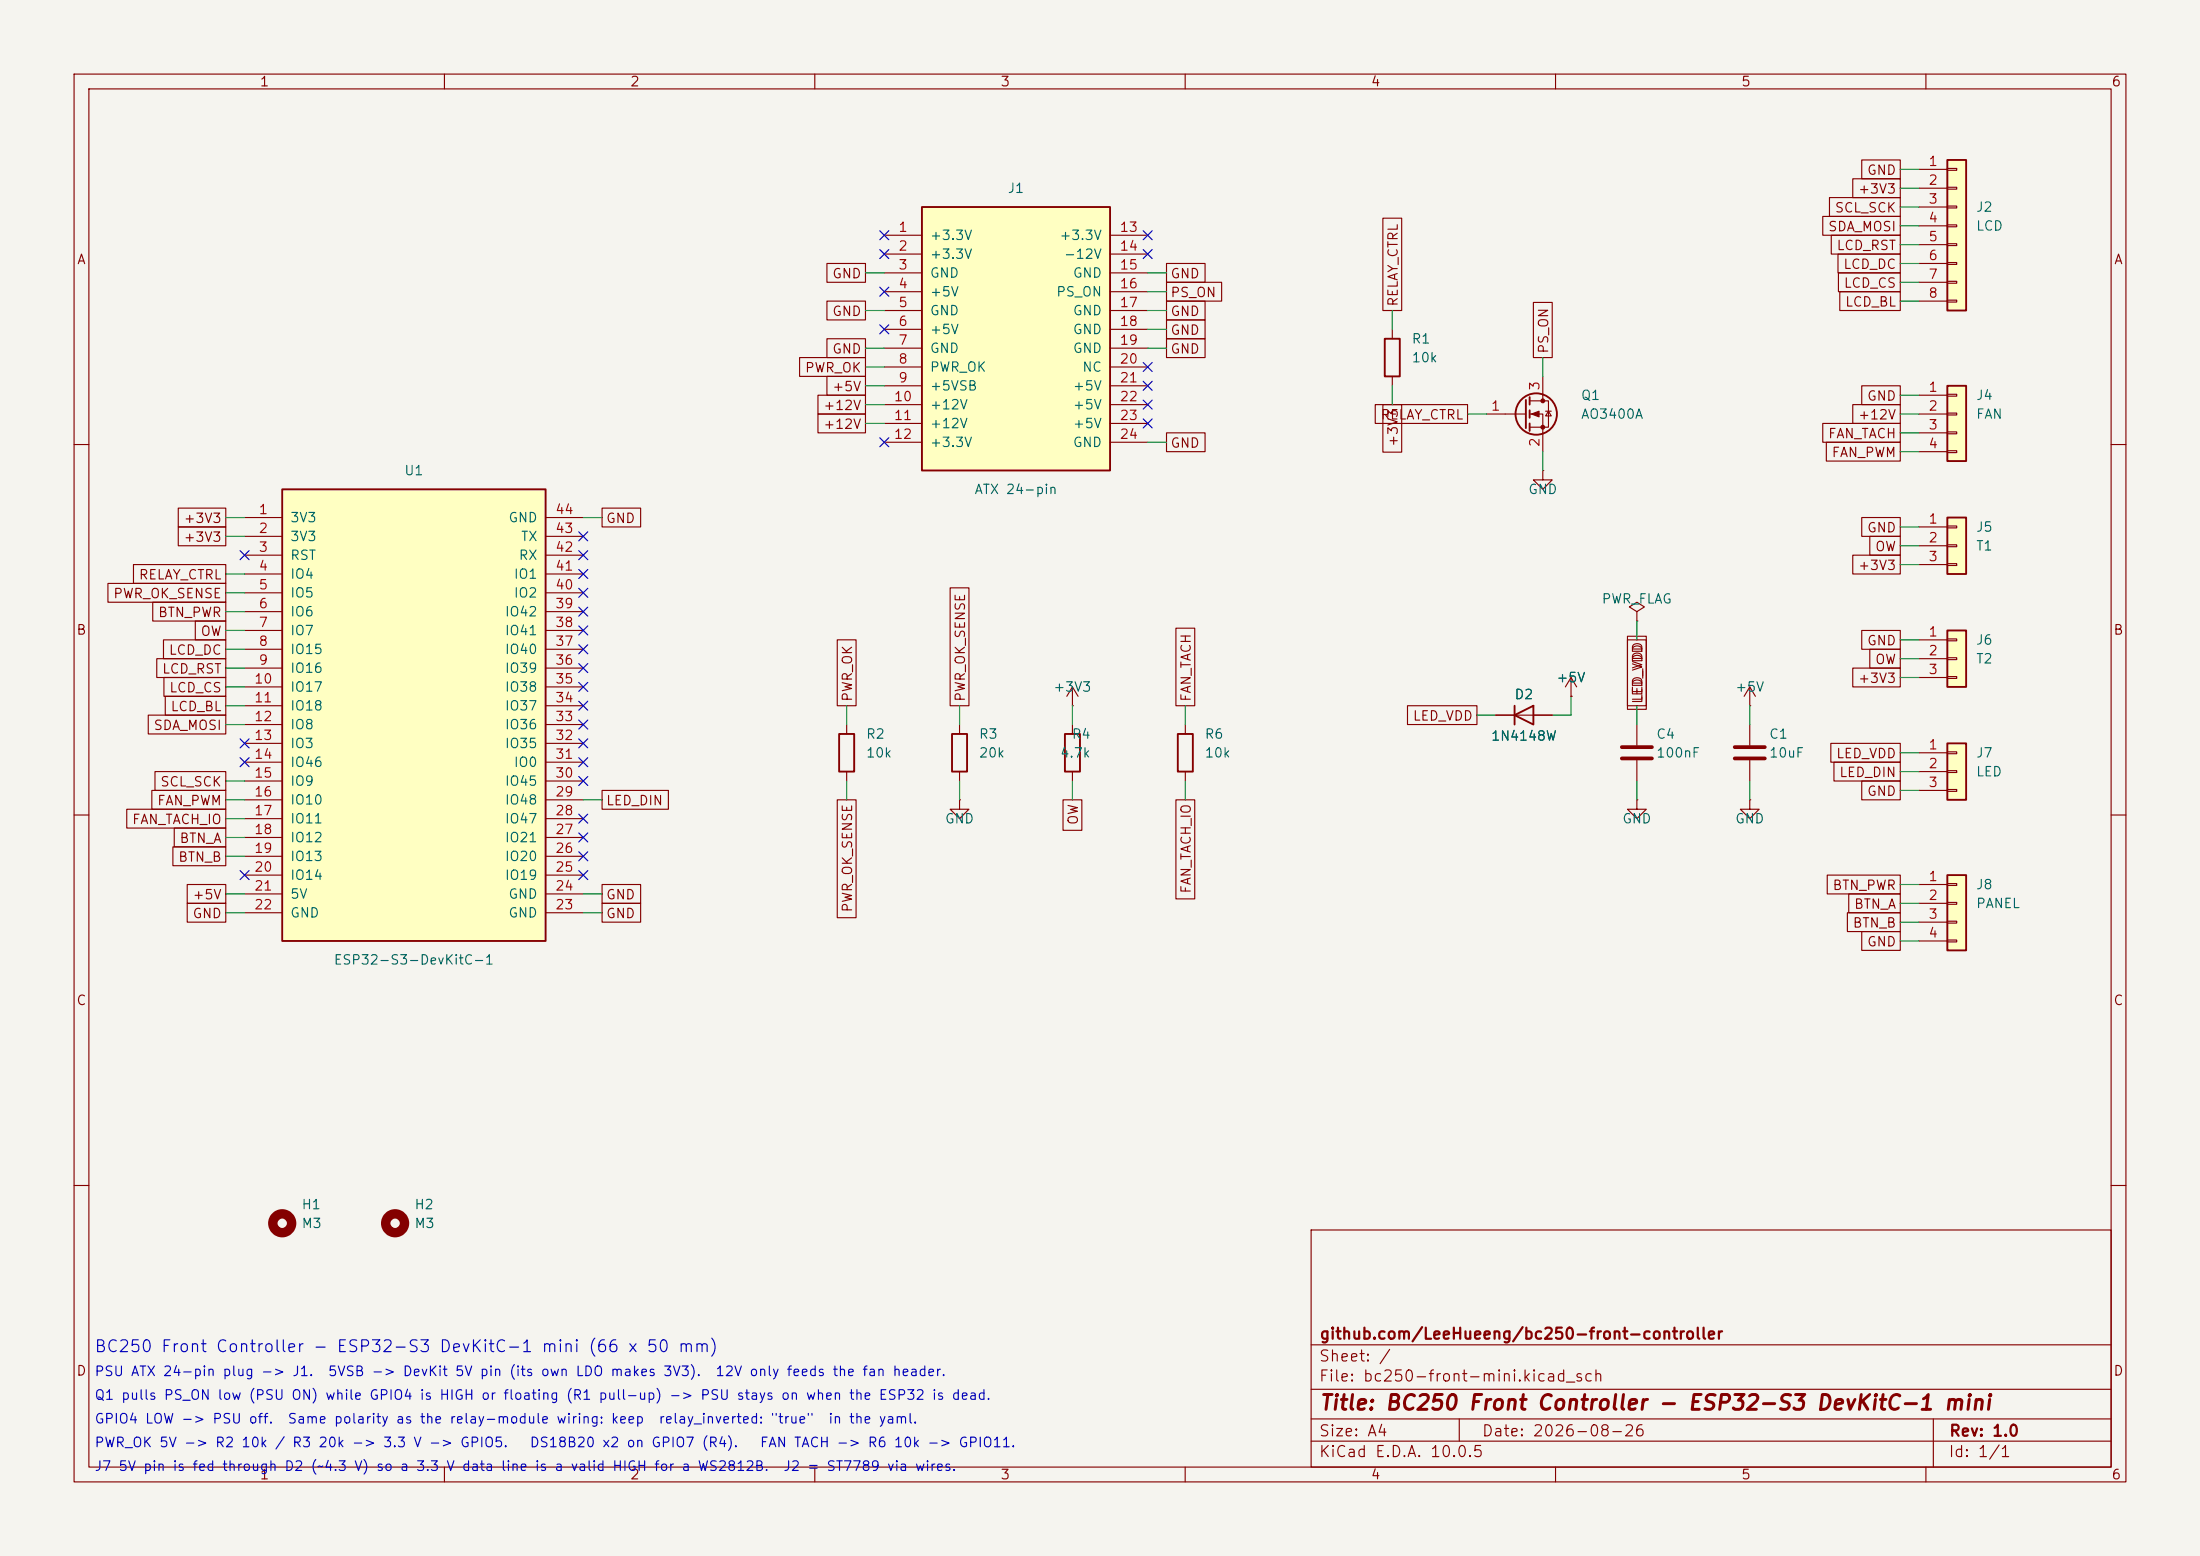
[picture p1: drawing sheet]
<svg xmlns="http://www.w3.org/2000/svg" width="297mm" height="210mm" viewBox="0 0 297 210" stroke-linecap="round" stroke-linejoin="round" font-family="sans-serif">
<path d="M0 0h297v210h-297z" fill="#f5f4ef" stroke="#f5f4ef" stroke-width=".14"/>
<g fill="none" stroke="#840000" stroke-width=".15">
<path d="M10 10h277v190h-277zM12 12h273v186h-273zM60 10v2M110 10v2M160 10v2M210 10v2M260 10v2M10 60h2M285 60h2M10 110h2M221 108v1.2h1.2l-1.2 1.3-1.3-1.3h1.3M221 108h.1"/>
<path d="M285 110h2M10 160h2M177 166h108v32h-108zM285 160h2M60 198v2M110 198v2M160 198v2M177 194.5h108M177 191.5h108M177 187.5h108M177 181.5h108M197 191.5v3"/>
<path d="M210 198v2M260 198v2M261 191.5v6.5"/>
</g>
<path d="M262.9 118.1h2.5v10.2h-2.5z" fill="#ffffc2"/>
<path d="M262.9 118.1h2.5v10.2h-2.5z" fill="none" stroke="#840000" stroke-width=".25"/>
<path d="M259.1 119.4h3.8M262.9 119.3h1.3v.2h-1.3zM259.1 121.9h3.8M259.1 124.5h3.8M259.1 127h3.8M262.9 121.8h1.3v.2h-1.3zM262.9 124.3h1.3v.3h-1.3zM262.9 126.9h1.3v.2h-1.3z" fill="none" stroke="#840000" stroke-width=".15"/>
<path d="M124.5 27.9h25.4v35.6h-25.4z" fill="#ffffc2"/>
<g fill="none" stroke="#840000" stroke-width=".25">
<path d="M124.5 27.9h25.4v35.6h-25.4zM186.9 45.7h2.1v5.1h-2.1zM206 54v3.8M206.5 53.6v1M206.5 55.4v1M206.5 57.2v1M143.8 99.1h2v5h-2zM159 99.1h2v5h-2zM204.5 96.5l2.5-1.2v2.5zM204.5 95.3v2.5"/>
<circle cx="207.4" cy="55.9" r="2.79"/>
</g>
<g fill="none" stroke="#840000" stroke-width=".15">
<path d="M119.4 31.8h5.1M119.4 34.3h5.1M119.4 36.8h5.1M119.4 39.4h5.1M149.9 31.8h5M149.9 34.3h5M149.9 36.8h5M149.9 39.4h5M119.4 41.9h5.1M119.4 44.5h5.1M119.4 47h5.1M119.4 49.5h5.1"/>
<path d="M119.4 52.1h5.1M119.4 54.6h5.1M119.4 57.2h5.1M119.4 59.7h5.1M149.9 41.9h5M149.9 44.5h5M149.9 47h5M149.9 49.5h5M149.9 52.1h5M149.9 54.6h5M149.9 57.2h5M149.9 59.7h5"/>
<path d="M188 44.5v1.2M188 50.8v1.3M200.7 55.9h5.3M206.5 54.1h2.5v3.6h-2.5M206.5 55.9h1.8v5.1M208.3 50.8v3.3M208.7 55.5h.7M209 55.5l.4 .6h-.7zM208.3 63.5v1.3h1.2l-1.2 1.2-1.3-1.2h1.3M208.3 63.5h.1M144.8 95.3h.1M144.8 92.7v2.6"/>
<path d="M144.8 97.8v1.3M144.8 92.7l-.8 1.3M144.8 92.7l.7 1.3M160 97.8v1.3M201.9 96.5h7.6M212.1 94h.1M212.1 91.4l-.8 1.3M212.1 91.4l.8 1.3M212.1 91.4v2.6M221 82.6l1-.7-1-.6-1 .6 1 .7v1.2M221 83.8h.1M144.8 104.1v1.3"/>
<path d="M160 104.1v1.3"/>
</g>
<g fill="#840000" stroke="#840000" stroke-width=".15">
<path d="M206.8 55.9l1-.4v.8z"/>
<circle cx="208.3" cy="54.1" r=".25"/>
<circle cx="208.3" cy="57.7" r=".25"/>
</g>
<path d="M38.1 66h35.6v61h-35.6z" fill="#ffffc2"/>
<path d="M38.1 66h35.6v61h-35.6z" fill="none" stroke="#840000" stroke-width=".25"/>
<g fill="none" stroke="#840000" stroke-width=".15">
<path d="M33 69.9h5.1M33 72.4h5.1M33 74.9h5.1M33 77.5h5.1M73.7 69.9h5M73.7 72.4h5M73.7 74.9h5M73.7 77.5h5M33 80h5.1M33 82.6h5.1M33 85.1h5.1M33 87.6h5.1"/>
<path d="M33 90.2h5.1M33 92.7h5.1M33 95.3h5.1M33 97.8h5.1M73.7 80h5M73.7 82.6h5M73.7 85.1h5M73.7 87.6h5M73.7 90.2h5M73.7 92.7h5M73.7 95.3h5M73.7 97.8h5"/>
<path d="M33 100.3h5.1M33 102.9h5.1M33 105.4h5.1M33 108h5.1M33 110.5h5.1M33 113h5.1M33 115.6h5.1M33 118.1h5.1M73.7 100.3h5M73.7 102.9h5M73.7 105.4h5M73.7 108h5"/>
<path d="M73.7 110.5h5M73.7 113h5M73.7 115.6h5M73.7 118.1h5M33 120.7h5.1M33 123.2h5.1M73.7 120.7h5M73.7 123.2h5"/>
</g>
<path d="M262.9 69.9h2.5v7.6h-2.5z" fill="#ffffc2"/>
<path d="M262.9 69.9h2.5v7.6h-2.5zM113.3 99.1h2v5h-2zM128.5 99.1h2.1v5h-2.1z" fill="none" stroke="#840000" stroke-width=".25"/>
<path d="M259.1 71.1h3.8M259.1 73.7h3.8M259.1 76.2h3.8M262.9 71h1.3v.2h-1.3zM262.9 73.5h1.3v.3h-1.3zM262.9 76.1h1.3v.2h-1.3zM114.3 97.8v1.3M129.5 97.8v1.3M114.3 104.1v1.3M129.5 108v1.2h1.3l-1.3 1.3-1.2-1.3h1.2M129.5 108h.1M129.5 104.1v1.3" fill="none" stroke="#840000" stroke-width=".15"/>
<path d="M262.9 85.1h2.5v7.6h-2.5z" fill="#ffffc2"/>
<path d="M262.9 85.1h2.5v7.6h-2.5z" fill="none" stroke="#840000" stroke-width=".25"/>
<path d="M259.1 86.4h3.8M259.1 88.9h3.8M259.1 91.4h3.8M262.9 86.2h1.3v.3h-1.3zM262.9 88.8h1.3v.2h-1.3zM262.9 91.3h1.3v.3h-1.3z" fill="none" stroke="#840000" stroke-width=".15"/>
<path d="M262.9 21.6h2.5v20.3h-2.5z" fill="#ffffc2"/>
<path d="M262.9 21.6h2.5v20.3h-2.5z" fill="none" stroke="#840000" stroke-width=".25"/>
<g fill="none" stroke="#840000" stroke-width=".15">
<path d="M259.1 22.9h3.8M259.1 25.4h3.8M259.1 27.9h3.8M259.1 30.5h3.8M259.1 33h3.8M259.1 35.6h3.8M259.1 38.1h3.8M262.9 22.7h1.3v.3h-1.3zM262.9 25.3h1.3v.2h-1.3zM262.9 27.8h1.3v.3h-1.3zM262.9 30.4h1.3v.2h-1.3zM262.9 32.9h1.3v.2h-1.3z"/>
<path d="M262.9 35.4h1.3v.3h-1.3zM262.9 38h1.3v.2h-1.3zM259.1 40.6h3.8M262.9 40.5h1.3v.3h-1.3z"/>
</g>
<path d="M262.9 52.1h2.5v10.1h-2.5z" fill="#ffffc2"/>
<path d="M262.9 52.1h2.5v10.1h-2.5z" fill="none" stroke="#840000" stroke-width=".25"/>
<g fill="none" stroke="#840000" stroke-width=".15">
<path d="M259.1 53.3h3.8M259.1 55.9h3.8M259.1 58.4h3.8M262.9 53.2h1.3v.3h-1.3zM262.9 55.8h1.3v.2h-1.3zM262.9 58.3h1.3v.2h-1.3zM259.1 61h3.8M262.9 60.8h1.3v.3h-1.3zM236.2 95.3h.1M236.2 92.7v2.6M236.2 97.8v2.8M236.2 92.7l-.7 1.3"/>
<path d="M236.2 92.7l.8 1.3M236.2 108v1.2h1.3l-1.3 1.3-1.3-1.3h1.3M236.2 108h.1M236.2 102.6v2.8"/>
</g>
<path d="M234.2 100.8h4.1M234.2 102.4h4.1" fill="none" stroke="#840000" stroke-width=".51"/>
<circle cx="53.3" cy="165.1" r="1.27" fill="none" stroke="#840000" stroke-width="1.3"/>
<path d="M262.9 100.3h2.5v7.7h-2.5z" fill="#ffffc2"/>
<path d="M262.9 100.3h2.5v7.7h-2.5z" fill="none" stroke="#840000" stroke-width=".25"/>
<g fill="none" stroke="#840000" stroke-width=".15">
<path d="M111.6 35.6h5.2v2.5h-5.2zM157.5 38.1h7.4v2.5h-7.4zM157.5 35.6h5.2v2.5h-5.2zM186.7 29.4h2.5v12.5h-2.5zM246.1 29.2h10.4v2.6h-10.4zM247 26.7h9.5v2.5h-9.5zM247.2 31.7h9.3v2.6h-9.3zM248.1 34.3h8.4v2.5h-8.4zM248.2 36.8h8.3v2.6h-8.3zM248.4 39.4h8.1v2.5h-8.1zM250.1 24.1h6.4v2.6h-6.4zM251.3 21.6h5.2v2.5h-5.2z"/>
<path d="M107.9 48.3h8.9v2.5h-8.9zM110.4 53.3h6.4v2.6h-6.4zM110.4 55.9h6.4v2.5h-6.4zM111.6 40.6h5.2v2.6h-5.2zM111.6 45.7h5.2v2.6h-5.2zM111.6 50.8h5.2v2.5h-5.2zM157.5 58.4h5.2v2.6h-5.2zM157.5 45.7h5.2v2.6h-5.2zM157.5 43.2h5.2v2.5h-5.2zM157.5 40.6h5.2v2.6h-5.2zM185.7 54.6h12.4v2.6h-12.4zM186.7 54.6h2.5v6.4h-2.5z"/>
<path d="M207 40.8h2.6v7.5h-2.6zM246.1 57.1h10.4v2.6h-10.4zM246.6 59.7h9.9v2.5h-9.9zM250.1 54.6h6.4v2.6h-6.4zM251.3 52.1h5.2v2.5h-5.2zM14.6 78.7h15.9v2.6h-15.9zM18 76.2h12.5v2.5h-12.5zM24.1 68.6h6.4v2.5h-6.4zM24.1 71.1h6.4v2.6h-6.4zM81.3 68.6h5.2v2.5h-5.2zM128.3 79.3h2.5v16h-2.5zM250.1 74.9h6.4v2.6h-6.4z"/>
<path d="M251.3 69.8h5.2v2.6h-5.2zM252.4 72.4h4.1v2.5h-4.1zM20 96.5h10.5v2.6h-10.5zM20.6 81.3h9.9v2.5h-9.9zM21.2 88.9h9.3v2.5h-9.3zM22.1 86.4h8.4v2.5h-8.4zM22.1 91.4h8.4v2.6h-8.4zM22.3 94h8.2v2.5h-8.2zM26.4 83.8h4.1v2.6h-4.1zM113 86.4h2.6v8.9h-2.6zM158.7 84.8h2.6v10.5h-2.6zM190 95.2h9.4v2.6h-9.4z"/>
<path d="M201.9 96.5h2.6M207 96.5h2.5M212.1 94h.1M219.7 85.9h2.6v9.4h-2.6zM219.7 86.4h2.6v9.3h-2.6zM221 97.8v2.8M250.1 90.2h6.4v2.5h-6.4zM251.3 85.1h5.2v2.5h-5.2zM252.4 87.6h4.1v2.6h-4.1zM17.1 109.2h13.4v2.6h-13.4zM20.5 106.7h10v2.5h-10zM20.9 104.1h9.6v2.6h-9.6z"/>
<path d="M23.3 114.3h7.2v2.5h-7.2zM23.5 111.8h7v2.5h-7zM25.3 119.4h5.2v2.5h-5.2zM81.3 106.7h8.9v2.5h-8.9zM81.3 119.4h5.2v2.5h-5.2zM113 108h2.6v15.9h-2.6zM143.5 108h2.6v4.1h-2.6zM158.7 108h2.6v13.3h-2.6zM221 102.6v2.8M246.7 118.1h9.8v2.6h-9.8zM247.2 100.3h9.3v2.6h-9.3zM247.6 102.9h8.9v2.5h-8.9z"/>
<path d="M251.3 105.4h5.2v2.6h-5.2zM259.1 101.6h3.8M259.1 104.1h3.8M259.1 106.7h3.8M262.9 101.5h1.3v.2h-1.3zM262.9 104h1.3v.3h-1.3zM262.9 106.6h1.3v.2h-1.3zM25.3 121.9h5.2v2.6h-5.2zM81.3 121.9h5.2v2.6h-5.2zM249.4 123.2h7.1v2.5h-7.1zM249.6 120.6h6.9v2.6h-6.9zM251.3 125.7h5.2v2.6h-5.2z"/>
</g>
<circle cx="38.1" cy="165.1" r="1.27" fill="none" stroke="#840000" stroke-width="1.3"/>
<path d="M218.9 100.8h4.1M218.9 102.4h4.1" fill="none" stroke="#840000" stroke-width=".51"/>
<g fill="none" stroke="#009600" stroke-width=".15">
<path d="M116.8 36.8h2.6M154.9 39.4h2.6M154.9 36.8h2.6M256.5 38.1h2.6M256.5 35.6h2.6M256.5 25.4h2.6M256.5 27.9h2.6M256.5 30.5h2.6M256.5 33h2.6M256.5 22.9h2.6M116.8 52.1h2.6M116.8 57.2h2.6"/>
<path d="M116.8 49.5h2.6M116.8 47h2.6M116.8 41.9h2.6M116.8 54.6h2.6M154.9 47h2.6M154.9 41.9h2.6M154.9 44.5h2.6M154.9 59.7h2.6M188 41.9v2.6M188 52.1v2.5M198.1 55.9h2.6M208.3 48.3v2.5"/>
<path d="M256.5 55.9h2.6M256.5 40.6h2.6M256.5 53.3h2.6M256.5 58.4h2.6M30.5 72.4h2.5M30.5 77.5h2.5M30.5 69.9h2.5M78.7 69.9h2.6M208.3 61v2.5M256.5 61h2.6M256.5 71.1h2.6M256.5 73.7h2.6"/>
<path d="M256.5 76.2h2.6M30.5 97.8h2.5M30.5 80h2.5M30.5 92.7h2.5M30.5 90.2h2.5M30.5 87.6h2.5M30.5 85.1h2.5M30.5 82.6h2.5M30.5 95.3h2.5M114.3 95.3v2.5M129.5 95.3v2.5M144.8 95.3v2.5"/>
<path d="M160 95.3v2.5M199.4 96.5h2.5M212.1 94v2.5h-2.6M221 83.8v2.6M221 95.3v2.5M236.2 95.3v2.5M256.5 91.4h2.6M256.5 86.4h2.6M256.5 88.9h2.6M30.5 105.4h2.5M30.5 108h2.5M30.5 110.5h2.5"/>
<path d="M30.5 113h2.5M30.5 115.6h2.5M78.7 108h2.6M114.3 105.4v2.6M129.5 105.4v2.6M144.8 105.4v2.6M160 105.4v2.6M221 105.4v2.6M236.2 105.4v2.6M256.5 119.4h2.6M256.5 106.7h2.6M256.5 104.1h2.6"/>
<path d="M256.5 101.6h2.6M30.5 123.2h2.5M30.5 120.7h2.5M78.7 123.2h2.6M78.7 120.7h2.6M256.5 121.9h2.6M256.5 124.5h2.6M256.5 127h2.6"/>
</g>
<g fill="none" stroke="#000084" stroke-width=".15">
<path d="M118.8 33.7l1.2 1.2M118.8 38.8l1.2 1.2M118.8 31.1l1.2 1.3M120 33.7l-1.2 1.2M120 38.8l-1.2 1.2M120 31.1l-1.2 1.3M154.3 31.1l1.2 1.3M154.3 33.7l1.2 1.2M155.5 31.1l-1.2 1.3M155.5 33.7l-1.2 1.2M118.8 43.8l1.2 1.3M118.8 59.1l1.2 1.2"/>
<path d="M120 59.1l-1.2 1.2M120 43.8l-1.2 1.3M154.3 56.5l1.2 1.3M154.3 54l1.2 1.2M154.3 51.5l1.2 1.2M154.3 48.9l1.2 1.2M155.5 56.5l-1.2 1.3M155.5 54l-1.2 1.2M155.5 51.5l-1.2 1.2M155.5 48.9l-1.2 1.2M32.4 74.3l1.2 1.2M33.6 74.3l-1.2 1.2"/>
<path d="M78.1 76.9l1.2 1.2M78.1 71.8l1.2 1.2M78.1 74.3l1.2 1.2M78.1 79.4l1.2 1.2M79.3 76.9l-1.2 1.2M79.3 74.3l-1.2 1.2M79.3 71.8l-1.2 1.2M79.3 79.4l-1.2 1.2M32.4 99.7l1.2 1.2M33.6 99.7l-1.2 1.2M78.1 84.5l1.2 1.2M78.1 87l1.2 1.2"/>
<path d="M78.1 89.6l1.2 1.2M78.1 92.1l1.2 1.2M78.1 94.6l1.2 1.3M78.1 81.9l1.2 1.3M78.1 97.2l1.2 1.2M78.1 99.7l1.2 1.2M79.3 84.5l-1.2 1.2M79.3 87l-1.2 1.2M79.3 89.6l-1.2 1.2M79.3 92.1l-1.2 1.2M79.3 94.6l-1.2 1.3M79.3 81.9l-1.2 1.3"/>
<path d="M79.3 97.2l-1.2 1.2M79.3 99.7l-1.2 1.2M32.4 117.5l1.2 1.2M32.4 102.3l1.2 1.2M33.6 117.5l-1.2 1.2M33.6 102.3l-1.2 1.2M78.1 102.3l1.2 1.2M78.1 104.8l1.2 1.2M78.1 109.9l1.2 1.2M78.1 112.4l1.2 1.2M78.1 115l1.2 1.2M78.1 117.5l1.2 1.2"/>
<path d="M79.3 102.3l-1.2 1.2M79.3 104.8l-1.2 1.2M79.3 109.9l-1.2 1.2M79.3 112.4l-1.2 1.2M79.3 115l-1.2 1.2M79.3 117.5l-1.2 1.2"/>
</g>
<text font-size="2" fill="#840000" x="178" y="190.8">Title: BC250 Front Controller - ESP32-S3 DevKitC-1 mini</text>
<text font-size="1.6" fill="#0000c2" x="12.6" y="182.9">BC250 Front Controller - ESP32-S3 DevKitC-1 mini (66 x 50 mm)</text>
<g font-size="1.5" fill="#840000">
<text x="178" y="184.1">Sheet: /</text>
<text x="178" y="181.1">github.com/LeeHueeng/bc250-front-controller</text>
<text x="178" y="186.8">File: bc250-front-mini.kicad_sch</text>
<text x="178" y="197">KiCad E.D.A. 10.0.5</text>
<text x="178" y="194.2">Size: A4</text>
<text x="200" y="194.2">Date: 2026-08-26</text>
<text x="263" y="197">Id: 1/1</text>
<text x="263" y="194.2">Rev: 1.0</text>
</g>
<g font-size="1.3" fill="#840000">
<text x="35" y="12">1</text>
<text x="85" y="12">2</text>
<text x="135" y="12">3</text>
<text x="185" y="12">4</text>
<text x="235" y="12">5</text>
<text x="285" y="12">6</text>
<text x="252" y="23.9">GND</text>
<text x="247.6" y="29">SCL_SCK</text>
<text x="250.8" y="26.5">+3V3</text>
<text x="10.3" y="36">A</text>
<text x="246.7" y="31.5">SDA_MOSI</text>
<text x="247.9" y="34.1">LCD_RST</text>
<text x="285.3" y="36">A</text>
<text x="112.3" y="37.9">GND</text>
<text x="157.9" y="40.4">PS_ON</text>
<text x="157.9" y="37.9">GND</text>
<text x="189" y="41.5" transform="rotate(-90 189 41.5)">RELAY_CTRL</text>
<text x="248.8" y="36.6">LCD_DC</text>
<text x="248.8" y="39.2">LCD_CS</text>
<text x="249" y="41.7">LCD_BL</text>
<text x="112.3" y="43">GND</text>
<text x="157.9" y="45.5">GND</text>
<text x="157.9" y="43">GND</text>
<text x="209.3" y="47.8" transform="rotate(-90 209.3 47.8)">PS_ON</text>
<text x="108.6" y="50.6">PWR_OK</text>
<text x="112.3" y="48">GND</text>
<text x="112.3" y="53.1">+5V</text>
<text x="157.9" y="48">GND</text>
<text x="111.1" y="55.7">+12V</text>
<text x="111.1" y="58.2">+12V</text>
<text x="186.3" y="56.9">RELAY_CTRL</text>
<text x="246.7" y="59.5">FAN_TACH</text>
<text x="250.8" y="56.9">+12V</text>
<text x="252" y="54.4">GND</text>
<text x="157.9" y="60.7">GND</text>
<text x="189" y="60.4" transform="rotate(-90 189 60.4)">+3V3</text>
<text x="247.2" y="62">FAN_PWM</text>
<text x="24.7" y="70.9">+3V3</text>
<text x="81.7" y="70.9">GND</text>
<text x="24.7" y="73.4">+3V3</text>
<text x="250.8" y="77.3">+3V3</text>
<text x="252" y="72.2">GND</text>
<text x="253.1" y="74.7">OW</text>
<text x="15.2" y="81.1">PWR_OK_SENSE</text>
<text x="18.6" y="78.5">RELAY_CTRL</text>
<text x="21.2" y="83.6">BTN_PWR</text>
<text x="10.2" y="86">B</text>
<text x="22.7" y="88.7">LCD_DC</text>
<text x="27" y="86.1">OW</text>
<text x="252" y="87.4">GND</text>
<text x="253.1" y="90">OW</text>
<text x="285.2" y="86">B</text>
<text x="21.8" y="91.2">LCD_RST</text>
<text x="22.8" y="93.8">LCD_CS</text>
<text x="115.4" y="94.8" transform="rotate(-90 115.4 94.8)">PWR_OK</text>
<text x="130.6" y="94.8" transform="rotate(-90 130.6 94.8)">PWR_OK_SENSE</text>
<text x="161.1" y="94.8" transform="rotate(-90 161.1 94.8)">FAN_TACH</text>
<text x="222" y="94.8" transform="rotate(-90 222 94.8)">LED_VDD</text>
<text x="250.8" y="92.5">+3V3</text>
<text x="20.6" y="98.8">SDA_MOSI</text>
<text x="22.9" y="96.3">LCD_BL</text>
<text x="190.6" y="97.6">LED_VDD</text>
<text x="21.6" y="106.5">SCL_SCK</text>
<text x="247.8" y="102.7">LED_VDD</text>
<text x="248.2" y="105.2">LED_DIN</text>
<text x="252" y="107.7">GND</text>
<text x="17.7" y="111.5">FAN_TACH_IO</text>
<text x="21.1" y="109">FAN_PWM</text>
<text x="81.7" y="109">LED_DIN</text>
<text x="145.8" y="111.4" transform="rotate(-90 145.8 111.4)">OW</text>
<text x="24" y="116.6">BTN_B</text>
<text x="24.2" y="114.1">BTN_A</text>
<text x="25.9" y="121.7">+5V</text>
<text x="25.9" y="124.2">GND</text>
<text x="81.7" y="121.7">GND</text>
<text x="81.7" y="124.2">GND</text>
<text x="115.4" y="123.2" transform="rotate(-90 115.4 123.2)">PWR_OK_SENSE</text>
<text x="161.1" y="120.7" transform="rotate(-90 161.1 120.7)">FAN_TACH_IO</text>
<text x="247.3" y="120.4">BTN_PWR</text>
<text x="250" y="125.5">BTN_B</text>
<text x="250.2" y="123">BTN_A</text>
<text x="252" y="128.1">GND</text>
<text x="10.2" y="136">C</text>
<text x="285.2" y="136">C</text>
<text x="10.2" y="186">D</text>
<text x="285.2" y="186">D</text>
<text x="35" y="200">1</text>
<text x="85" y="200">2</text>
<text x="135" y="200">3</text>
<text x="185" y="200">4</text>
<text x="235" y="200">5</text>
<text x="285" y="200">6</text>
</g>
<g font-size="1.3" fill="#a90000">
<text x="260.3" y="22.7">1</text>
<text x="260.3" y="25.3">2</text>
<text x="260.3" y="27.8">3</text>
<text x="121.2" y="31.6">1</text>
<text x="121.2" y="34.2">2</text>
<text x="151.1" y="31.6">13</text>
<text x="151.1" y="34.2">14</text>
<text x="260.3" y="30.3">4</text>
<text x="260.3" y="32.9">5</text>
<text x="260.3" y="35.4">6</text>
<text x="121.2" y="36.7">3</text>
<text x="121.2" y="39.2">4</text>
<text x="121.2" y="41.8">5</text>
<text x="151.1" y="36.7">15</text>
<text x="151.1" y="39.2">16</text>
<text x="151.1" y="41.8">17</text>
<text x="260.3" y="38">7</text>
<text x="260.3" y="40.5">8</text>
<text x="121.2" y="44.3">6</text>
<text x="121.2" y="46.9">7</text>
<text x="151.1" y="44.3">18</text>
<text x="151.1" y="46.9">19</text>
<text x="121.2" y="49.4">8</text>
<text x="121.2" y="51.9">9</text>
<text x="151.1" y="49.4">20</text>
<text x="151.1" y="51.9">21</text>
<text x="208.1" y="52.8" transform="rotate(-90 208.1 52.8)">3</text>
<text x="260.3" y="53.2">1</text>
<text x="120.6" y="54.5">10</text>
<text x="120.6" y="57">11</text>
<text x="120.6" y="59.6">12</text>
<text x="151.1" y="54.5">22</text>
<text x="151.1" y="57">23</text>
<text x="151.1" y="59.6">24</text>
<text x="201.2" y="55.7">1</text>
<text x="260.3" y="55.7">2</text>
<text x="260.3" y="58.3">3</text>
<text x="208.1" y="60.4" transform="rotate(-90 208.1 60.4)">2</text>
<text x="260.3" y="60.8">4</text>
<text x="34.8" y="69.7">1</text>
<text x="74.9" y="69.7">44</text>
<text x="260.3" y="71">1</text>
<text x="34.8" y="72.3">2</text>
<text x="34.8" y="74.8">3</text>
<text x="34.8" y="77.3">4</text>
<text x="74.9" y="77.3">41</text>
<text x="74.9" y="74.8">42</text>
<text x="74.9" y="72.3">43</text>
<text x="260.3" y="73.5">2</text>
<text x="260.3" y="76.1">3</text>
<text x="34.8" y="79.9">5</text>
<text x="34.8" y="82.4">6</text>
<text x="74.9" y="82.4">39</text>
<text x="74.9" y="79.9">40</text>
<text x="34.8" y="85">7</text>
<text x="34.8" y="87.5">8</text>
<text x="74.9" y="87.5">37</text>
<text x="74.9" y="85">38</text>
<text x="260.3" y="86.2">1</text>
<text x="260.3" y="88.8">2</text>
<text x="34.2" y="92.6">10</text>
<text x="34.2" y="95.1">11</text>
<text x="34.8" y="90">9</text>
<text x="74.9" y="95.1">34</text>
<text x="74.9" y="92.6">35</text>
<text x="74.9" y="90">36</text>
<text x="260.3" y="91.3">3</text>
<text x="34.2" y="97.7">12</text>
<text x="34.2" y="100.2">13</text>
<text x="74.9" y="100.2">32</text>
<text x="74.9" y="97.7">33</text>
<text x="260.3" y="101.5">1</text>
<text x="34.2" y="102.7">14</text>
<text x="34.2" y="105.3">15</text>
<text x="34.2" y="107.8">16</text>
<text x="74.9" y="107.8">29</text>
<text x="74.9" y="105.3">30</text>
<text x="74.9" y="102.7">31</text>
<text x="260.3" y="104">2</text>
<text x="260.3" y="106.5">3</text>
<text x="34.2" y="110.4">17</text>
<text x="34.2" y="112.9">18</text>
<text x="74.9" y="112.9">27</text>
<text x="74.9" y="110.4">28</text>
<text x="34.2" y="115.4">19</text>
<text x="34.2" y="118">20</text>
<text x="74.9" y="118">25</text>
<text x="74.9" y="115.4">26</text>
<text x="260.3" y="119.2">1</text>
<text x="34.2" y="120.5">21</text>
<text x="34.2" y="123.1">22</text>
<text x="74.9" y="123.1">23</text>
<text x="74.9" y="120.5">24</text>
<text x="260.3" y="121.8">2</text>
<text x="260.3" y="124.3">3</text>
<text x="260.3" y="126.9">4</text>
</g>
<g font-size="1.3" fill="#006464">
<text x="135.9" y="26.4">J1</text>
<text x="266.7" y="28.9">J2</text>
<text x="125.4" y="32.7">+3.3V</text>
<text x="125.4" y="35.3">+3.3V</text>
<text x="142.9" y="32.7">+3.3V</text>
<text x="143.5" y="35.3">-12V</text>
<text x="266.7" y="31.4">LCD</text>
<text x="125.4" y="37.8">GND</text>
<text x="125.4" y="40.3">+5V</text>
<text x="142.5" y="40.3">PS_ON</text>
<text x="144.7" y="37.8">GND</text>
<text x="125.4" y="42.9">GND</text>
<text x="125.4" y="45.4">+5V</text>
<text x="125.4" y="48">GND</text>
<text x="144.7" y="42.9">GND</text>
<text x="144.7" y="45.4">GND</text>
<text x="144.7" y="48">GND</text>
<text x="190.5" y="46.7">R1</text>
<text x="125.4" y="50.5">PWR_OK</text>
<text x="125.4" y="53">+5VSB</text>
<text x="144.7" y="53">+5V</text>
<text x="146" y="50.5">NC</text>
<text x="190.5" y="49.2">10k</text>
<text x="125.4" y="55.6">+12V</text>
<text x="125.4" y="58.1">+12V</text>
<text x="144.7" y="55.6">+5V</text>
<text x="144.7" y="58.1">+5V</text>
<text x="213.3" y="54.3">Q1</text>
<text x="213.3" y="56.8">AO3400A</text>
<text x="266.7" y="54.3">J4</text>
<text x="266.7" y="56.8">FAN</text>
<text x="54.5" y="64.5">U1</text>
<text x="125.4" y="60.7">+3.3V</text>
<text x="144.7" y="60.7">GND</text>
<text x="39.1" y="70.8">3V3</text>
<text x="68.5" y="70.8">GND</text>
<text x="131.5" y="67">ATX 24-pin</text>
<text x="206.2" y="67">GND</text>
<text x="39.1" y="73.4">3V3</text>
<text x="39.1" y="75.9">RST</text>
<text x="69.9" y="75.9">RX</text>
<text x="70.2" y="73.4">TX</text>
<text x="266.7" y="72.1">J5</text>
<text x="266.7" y="74.6">T1</text>
<text x="39.1" y="78.4">IO4</text>
<text x="39.1" y="81">IO5</text>
<text x="39.1" y="83.5">IO6</text>
<text x="68.1" y="83.5">IO42</text>
<text x="69.3" y="81">IO2</text>
<text x="69.3" y="78.4">IO1</text>
<text x="216.1" y="81.8">PWR_FLAG</text>
<text x="39.1" y="86.1">IO7</text>
<text x="39.1" y="88.6">IO15</text>
<text x="68.1" y="88.6">IO40</text>
<text x="68.1" y="86.1">IO41</text>
<text x="266.7" y="87.3">J6</text>
<text x="266.7" y="89.9">T2</text>
<text x="39.1" y="91.1">IO16</text>
<text x="39.1" y="93.7">IO17</text>
<text x="68.1" y="93.7">IO38</text>
<text x="68.1" y="91.1">IO39</text>
<text x="142.1" y="93.7">+3V3</text>
<text x="204.4" y="94.7">D2</text>
<text x="210" y="92.4">+5V</text>
<text x="234.2" y="93.7">+5V</text>
<text x="39.1" y="96.2">IO18</text>
<text x="39.1" y="98.8">IO8</text>
<text x="39.1" y="101.3">IO3</text>
<text x="68.1" y="101.3">IO35</text>
<text x="68.1" y="98.8">IO36</text>
<text x="68.1" y="96.2">IO37</text>
<text x="116.8" y="100">R2</text>
<text x="132.1" y="100">R3</text>
<text x="144.6" y="100">R4</text>
<text x="162.5" y="100">R6</text>
<text x="201.2" y="100.3">1N4148W</text>
<text x="223.5" y="100">C4</text>
<text x="238.7" y="100">C1</text>
<text x="39.1" y="103.8">IO46</text>
<text x="39.1" y="106.4">IO9</text>
<text x="68.1" y="106.4">IO45</text>
<text x="69.3" y="103.8">IO0</text>
<text x="116.8" y="102.6">10k</text>
<text x="132.1" y="102.6">20k</text>
<text x="143" y="102.6">4.7k</text>
<text x="162.5" y="102.6">10k</text>
<text x="223.5" y="102.6">100nF</text>
<text x="238.7" y="102.6">10uF</text>
<text x="266.7" y="102.6">J7</text>
<text x="266.7" y="105.1">LED</text>
<text x="39.1" y="108.9">IO10</text>
<text x="39.1" y="111.5">IO11</text>
<text x="39.1" y="114">IO12</text>
<text x="68.1" y="114">IO21</text>
<text x="68.1" y="111.5">IO47</text>
<text x="68.1" y="108.9">IO48</text>
<text x="127.5" y="111.5">GND</text>
<text x="218.9" y="111.5">GND</text>
<text x="234.2" y="111.5">GND</text>
<text x="39.1" y="116.5">IO13</text>
<text x="39.1" y="119.1">IO14</text>
<text x="68.1" y="119.1">IO19</text>
<text x="68.1" y="116.5">IO20</text>
<text x="39.1" y="121.6">5V</text>
<text x="39.1" y="124.2">GND</text>
<text x="68.5" y="124.2">GND</text>
<text x="68.5" y="121.6">GND</text>
<text x="266.7" y="120.3">J8</text>
<text x="266.7" y="122.9">PANEL</text>
<text x="45" y="130.5">ESP32-S3-DevKitC-1</text>
<text x="40.6" y="163.5">H1</text>
<text x="40.6" y="166.1">M3</text>
<text x="55.9" y="163.5">H2</text>
<text x="55.9" y="166.1">M3</text>
</g>
<g font-size="1.3" fill="#0000c2">
<text x="12.7" y="186.1">PSU ATX 24-pin plug -&gt; J1.</text>
<text x="12.7" y="189.3">Q1 pulls PS_ON low (PSU ON) while GPIO4 is HIGH or floating (R1 pull-up) -&gt; PSU stays on when the ESP32 is dead.</text>
<text x="44.2" y="186.1">5VSB -&gt; DevKit 5V pin (its own LDO makes 3V3).</text>
<text x="96.5" y="186.1">12V only feeds the fan header.</text>
<text x="12.7" y="195.7">PWR_OK 5V -&gt; R2 10k / R3 20k -&gt; 3.3 V -&gt; GPIO5.</text>
<text x="12.7" y="192.5">GPIO4 LOW -&gt; PSU off.</text>
<text x="38.7" y="192.5">Same polarity as the relay-module wiring: keep</text>
<text x="71.4" y="195.7">DS18B20 x2 on GPIO7 (R4).</text>
<text x="88.8" y="192.5">relay_inverted: &quot;true&quot;</text>
<text x="102.5" y="195.7">FAN TACH -&gt; R6 10k -&gt; GPIO11.</text>
<text x="111.7" y="192.5">in the yaml.</text>
<text x="12.7" y="198.9">J7 5V pin is fed through D2 (~4.3 V) so a 3.3</text>
<text x="60.2" y="198.9">V data line is a valid HIGH for a WS2812B.</text>
<text x="105.7" y="198.9">J2 = ST7789 via wires.</text>
</g>
</svg>
